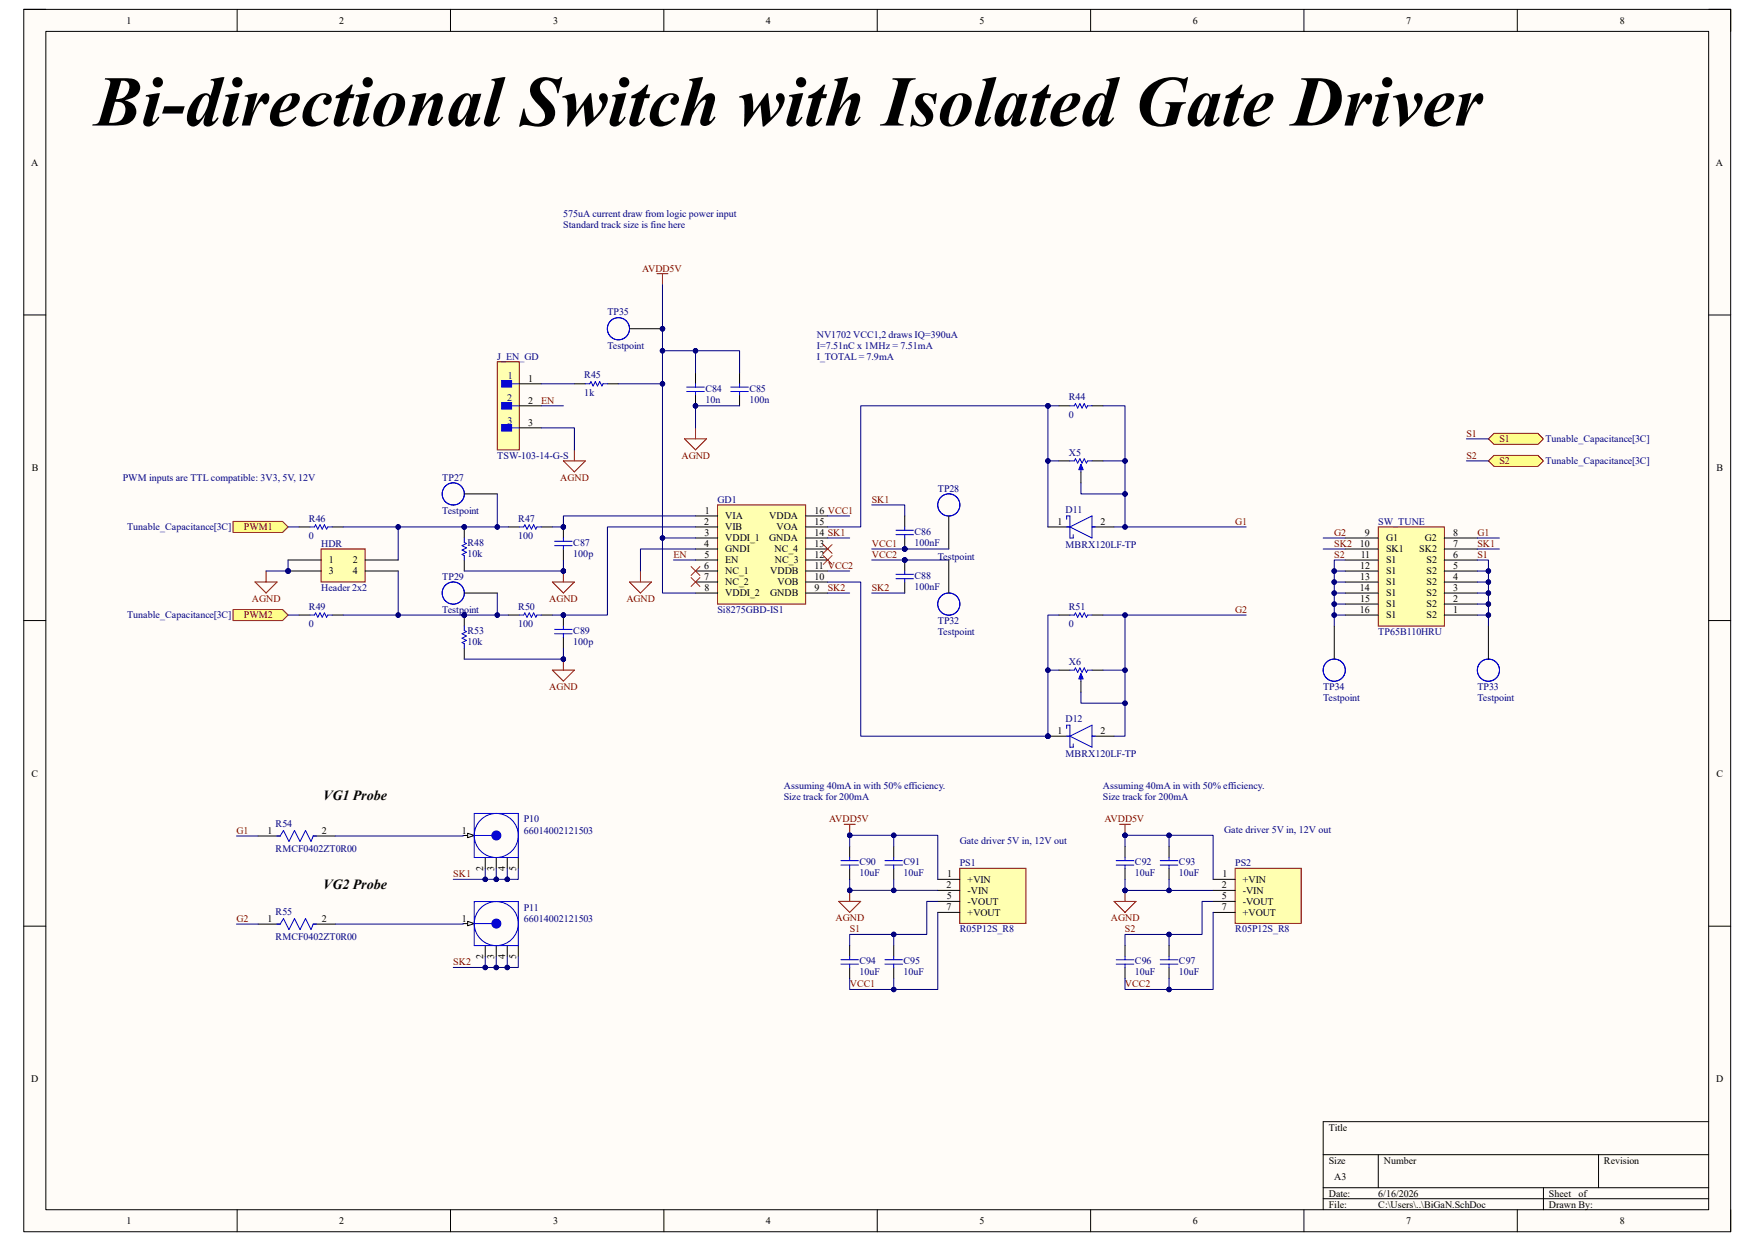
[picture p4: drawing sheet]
<svg xmlns="http://www.w3.org/2000/svg" width="297mm" height="210mm" viewBox="0 0 297 210" stroke-linecap="round" stroke-linejoin="round" font-family="sans-serif">
<path d="M4 1.6h288.9v206.8h-288.9z" fill-rule="evenodd" fill="#fffcf8"/>
<path d="M4 1.6h288.9v206.8h-288.9z" fill="none" stroke="#000" stroke-width=".17"/>
<path d="M7.8 5.3h281.4v199.4h-281.4z" fill-rule="evenodd" fill="#fffcf8"/>
<g fill="none" stroke="#000" stroke-width=".17">
<path d="M4 1.6h3.7M7.8 5.3h281.4v199.4h-281.4zM40.1 1.6v3.7M76.2 1.6v3.7M112.3 1.6v3.7M148.5 1.6v3.7M184.6 1.6v3.7M220.7 1.6v3.7M256.8 1.6v3.7M289.2 1.6h3.7v3.7M4 53.3h3.7M289.2 53.3h3.7"/>
<path d="M4 105h3.8M289.2 105h3.7M4 156.7h3.8M289.2 156.7h3.7M223.9 195.4h65.3M233.3 195.4v5.6M270.5 195.4v5.6M289.2 189.8h-65.3v14.9M40.1 204.7v3.7M76.2 204.7v3.7M112.4 204.7v3.7M148.5 204.7v3.7"/>
<path d="M184.6 204.7v3.7M220.7 204.7v3.7M223.9 201h65.3M223.9 202.9h65.3M256.8 204.7v3.7M261.2 201v3.7M292.9 204.7v3.7"/>
</g>
<path d="M39.4 88.2h8.4l1 1-1 .9h-8.4z" fill-rule="evenodd" fill="#ffff80"/>
<path d="M39.4 88.2h8.4l1 1-1 .9h-8.4z" fill="none" stroke="#800000" stroke-width=".17"/>
<path d="M39.4 103.2h8.4l1 .9-1 .9h-8.4z" fill-rule="evenodd" fill="#ffff80"/>
<path d="M111.2 46.3h1.8M112.1 46.3v1.9M39.4 103.2h8.4l1 .9-1 .9h-8.4z" fill="none" stroke="#800000" stroke-width=".17"/>
<path d="M179.2 68.7h1.9M184.8 68.7h1.9" fill="none" stroke="#000" stroke-width=".17"/>
<path d="M181.1 68.7h.7l.2-.4 .4 .8 .4-.8 .3 .8 .4-.8 .4 .8 .2-.4h.7" fill="none" stroke="#00f" stroke-width=".17"/>
<circle cx="78.6" cy="89.2" r=".37" fill="#000080"/>
<circle cx="78.6" cy="89.2" r=".37" fill="none" stroke="#000080" stroke-width=".17"/>
<path d="M78.6 89.2v1.8" fill="none" stroke="#000" stroke-width=".17"/>
<circle cx="78.6" cy="89.2" r=".37" fill="#000080"/>
<circle cx="78.6" cy="89.2" r=".37" fill="none" stroke="#000080" stroke-width=".17"/>
<path d="M78.6 94.8v1.8M86 89.2h1.9M91.6 89.2h1.9" fill="none" stroke="#000" stroke-width=".17"/>
<path d="M78.6 91v.8l.3 .2-.7 .3 .7 .4-.7 .4 .7 .4-.7 .3 .4 .2v.8M87.9 89.2h.7l.2-.4 .4 .8 .4-.8 .3 .8 .4-.8 .4 .8 .2-.4h.7" fill="none" stroke="#00f" stroke-width=".17"/>
<circle cx="95.3" cy="89.2" r=".37" fill="#000080"/>
<circle cx="95.3" cy="89.2" r=".37" fill="none" stroke="#000080" stroke-width=".17"/>
<path d="M95.3 89.2v1.8M95.3 92.9v1.9" fill="none" stroke="#000" stroke-width=".17"/>
<circle cx="95.3" cy="89.2" r=".37" fill="#000080"/>
<circle cx="95.3" cy="89.2" r=".37" fill="none" stroke="#000080" stroke-width=".17"/>
<path d="M93.9 91.6h2.9M93.9 92.3h2.9M95.3 91v.6M95.3 92.3v.6" fill="none" stroke="#00f" stroke-width=".17"/>
<circle cx="78.6" cy="104.1" r=".37" fill="#000080"/>
<circle cx="78.6" cy="104.1" r=".37" fill="none" stroke="#000080" stroke-width=".17"/>
<path d="M78.6 104.1v1.8" fill="none" stroke="#000" stroke-width=".17"/>
<circle cx="78.6" cy="104.1" r=".37" fill="#000080"/>
<circle cx="78.6" cy="104.1" r=".37" fill="none" stroke="#000080" stroke-width=".17"/>
<path d="M78.6 109.7v1.8M86 104.1h1.9M91.6 104.1h1.9" fill="none" stroke="#000" stroke-width=".17"/>
<path d="M78.6 105.9v.8l.3 .2-.7 .4 .7 .3-.7 .4 .7 .4-.7 .3 .4 .2v.8M87.9 104.1h.7l.2-.4 .4 .8 .4-.8 .3 .8 .4-.8 .4 .8 .2-.4h.7" fill="none" stroke="#00f" stroke-width=".17"/>
<circle cx="95.3" cy="104.1" r=".37" fill="#000080"/>
<circle cx="95.3" cy="104.1" r=".37" fill="none" stroke="#000080" stroke-width=".17"/>
<path d="M95.3 104.1v1.8M95.3 107.8v1.9" fill="none" stroke="#000" stroke-width=".17"/>
<circle cx="95.3" cy="104.1" r=".37" fill="#000080"/>
<circle cx="95.3" cy="104.1" r=".37" fill="none" stroke="#000080" stroke-width=".17"/>
<g fill="none" stroke="#00f" stroke-width=".17">
<path d="M93.9 106.5h2.9M93.9 107.3h2.9M95.3 105.9v.6M95.3 107.3v.5"/>
<circle cx="76.7" cy="83.6" r="1.88"/>
<circle cx="76.7" cy="100.4" r="1.88"/>
</g>
<path d="M78.6 83.6h5.6M78.6 100.4h5.6" fill="none" stroke="#000" stroke-width=".17"/>
<path d="M117 95.9l1.5 1.5M117 97.8l1.5 1.4M118.5 95.9l-1.5 1.5M118.5 97.8l-1.5 1.4M139.3 92.2l1.5 1.5M139.3 94l1.5 1.5M140.8 92.2l-1.5 1.5M140.8 94l-1.5 1.5" fill="none" stroke="#f00" stroke-width=".17"/>
<circle cx="153.1" cy="92.9" r=".37" fill="#000080"/>
<circle cx="153.1" cy="92.9" r=".37" fill="none" stroke="#000080" stroke-width=".17"/>
<path d="M153.1 87.3v1.9M153.1 91v1.9" fill="none" stroke="#000" stroke-width=".17"/>
<circle cx="153.1" cy="92.9" r=".37" fill="#000080"/>
<circle cx="153.1" cy="92.9" r=".37" fill="none" stroke="#000080" stroke-width=".17"/>
<path d="M151.6 90.5h3M151.6 89.7h3M153.1 89.2v.5M153.1 90.5v.5" fill="none" stroke="#00f" stroke-width=".17"/>
<path d="M162.4 146.9h11.2v9.4h-11.2z" fill-rule="evenodd" fill="#ffffb0"/>
<path d="M142.9 139.5h1.8M143.8 139.5v1.9M162.4 146.9h11.2v9.4h-11.2z" fill="none" stroke="#800000" stroke-width=".17"/>
<path d="M158.7 148.8h3.7M158.7 150.7h3.7M158.7 152.5h3.7M158.7 154.4h3.7" fill="none" stroke="#000" stroke-width=".17"/>
<circle cx="143.8" cy="141.4" r=".37" fill="#000080"/>
<circle cx="143.8" cy="141.4" r=".37" fill="none" stroke="#000080" stroke-width=".17"/>
<path d="M143.8 143.2v1.9M143.8 146.9v1.9M143.8 160v1.9M151.3 143.2v1.9M151.3 146.9v1.9M151.3 160v1.9M143.8 163.7v1.9M151.3 163.7v1.9" fill="none" stroke="#000" stroke-width=".17"/>
<g fill="none" stroke="#00f" stroke-width=".17">
<path d="M142.3 145.6h3M142.3 146.4h3M143.8 145.1v.5M143.8 146.4v.5M149.8 145.6h2.9M149.8 146.4h2.9M151.3 145.1v.5M151.3 146.4v.5M142.3 163.2h3M142.3 162.4h3M143.8 161.9v.5M143.8 163.2v.5"/>
<path d="M149.8 163.2h2.9M149.8 162.4h2.9M151.3 161.9v.5M151.3 163.2v.5"/>
</g>
<circle cx="153.1" cy="94.8" r=".37" fill="#000080"/>
<circle cx="153.1" cy="94.8" r=".37" fill="none" stroke="#000080" stroke-width=".17"/>
<path d="M153.1 94.8v1.8" fill="none" stroke="#000" stroke-width=".17"/>
<circle cx="153.1" cy="94.8" r=".37" fill="#000080"/>
<circle cx="153.1" cy="94.8" r=".37" fill="none" stroke="#000080" stroke-width=".17"/>
<path d="M153.1 98.5v1.9" fill="none" stroke="#000" stroke-width=".17"/>
<path d="M151.6 97.9h3M151.6 97.2h3M153.1 96.6v.6M153.1 97.9v.6" fill="none" stroke="#00f" stroke-width=".17"/>
<path d="M209 146.9h11.2v9.4h-11.2z" fill-rule="evenodd" fill="#ffffb0"/>
<path d="M189.5 139.5h1.8M190.4 139.5v1.9M209 146.9h11.2v9.4h-11.2z" fill="none" stroke="#800000" stroke-width=".17"/>
<path d="M205.3 148.8h3.7M205.3 150.7h3.7M205.3 152.5h3.7M205.3 154.4h3.7" fill="none" stroke="#000" stroke-width=".17"/>
<circle cx="190.4" cy="141.4" r=".37" fill="#000080"/>
<circle cx="190.4" cy="141.4" r=".37" fill="none" stroke="#000080" stroke-width=".17"/>
<g fill="none" stroke="#000" stroke-width=".17">
<path d="M179.2 78h1.9M184.8 78h1.9M160.6 87.3v5.6M160.6 94.8v5.6M177.3 89.2h3.8M184.8 89.2h3.7M190.4 143.2v1.9M190.4 146.9v1.9M190.4 160v1.9M197.8 143.2v1.9M197.8 146.9v1.9M197.8 160v1.9"/>
<path d="M190.4 163.7v1.9M197.8 163.7v1.9"/>
</g>
<g fill="none" stroke="#00f" stroke-width=".17">
<path d="M182.9 78.9v1M180.5 87.9v-.6h.6v3.7h.5v-.5M180.5 89.2h.6M181.1 89.2l3.7-1.9v3.7zM184.8 89.2h.6M188.9 145.6h3M188.9 146.4h3M190.4 145.1v.5M190.4 146.4v.5M196.4 145.6h2.9M196.4 146.4h2.9M197.8 145.1v.5"/>
<path d="M197.8 146.4v.5M188.9 163.2h3M188.9 162.4h3M190.4 161.9v.5M190.4 163.2v.5M196.4 163.2h2.9M196.4 162.4h2.9M197.8 161.9v.5M197.8 163.2v.5"/>
<circle cx="160.6" cy="85.5" r="1.88"/>
<circle cx="160.6" cy="102.2" r="1.88"/>
</g>
<path d="M182.9 78.6l.4 .9h-.7z" fill="#00f"/>
<path d="M181.1 78h.7l.2-.4 .4 .8 .4-.8 .3 .8 .4-.8 .4 .8 .2-.4h.7M182.9 78.6l.4 .9h-.7zM181.1 104.1h.7l.2-.4 .4 .8 .4-.8 .3 .8 .4-.8 .4 .8 .2-.4h.7" fill="none" stroke="#00f" stroke-width=".17"/>
<path d="M182.9 79.9v1.8M179.2 104.1h1.9M184.8 104.1h1.9" fill="none" stroke="#000" stroke-width=".17"/>
<circle cx="177.3" cy="124.6" r=".37" fill="#000080"/>
<circle cx="177.3" cy="124.6" r=".37" fill="none" stroke="#000080" stroke-width=".17"/>
<path d="M177.3 124.6h3.8M184.8 124.6h3.7" fill="none" stroke="#000" stroke-width=".17"/>
<circle cx="177.3" cy="124.6" r=".37" fill="#000080"/>
<circle cx="177.3" cy="124.6" r=".37" fill="none" stroke="#000080" stroke-width=".17"/>
<path d="M182.9 114.3v1M180.5 123.3v-.6h.6v3.7h.5v-.5M180.5 124.6h.6M181.1 124.6l3.7-1.9v3.7zM184.8 124.6h.6" fill="none" stroke="#00f" stroke-width=".17"/>
<path d="M179.2 113.4h1.9M184.8 113.4h1.9" fill="none" stroke="#000" stroke-width=".17"/>
<path d="M182.9 114l.4 .9h-.7z" fill="#00f"/>
<g fill="none" stroke="#00f" stroke-width=".17">
<path d="M181.1 113.4h.7l.2-.4 .4 .8 .4-.8 .3 .8 .4-.8 .4 .8 .2-.4h.7M182.9 114l.4 .9h-.7z"/>
<circle cx="225.8" cy="113.4" r="1.88"/>
<circle cx="251.9" cy="113.4" r="1.88"/>
</g>
<path d="M182.9 115.3v1.8M225.8 105.9v5.6M251.9 105.9v5.6" fill="none" stroke="#000" stroke-width=".17"/>
<path d="M106.5 98.5h3.8l-1.9 1.9zM108.4 96.6v1.9" fill="none" stroke="#800000" stroke-width=".17"/>
<path d="M251.9 74.3l.9-1h7.5l.9 1-.9 .9h-7.5z" fill-rule="evenodd" fill="#ffff80"/>
<path d="M251.9 74.3l.9-1h7.5l.9 1-.9 .9h-7.5z" fill="none" stroke="#800000" stroke-width=".17"/>
<path d="M251.9 78l.9-.9h7.5l.9 .9-.9 .9h-7.5z" fill-rule="evenodd" fill="#ffff80"/>
<path d="M251.9 78l.9-.9h7.5l.9 .9-.9 .9h-7.5z" fill="none" stroke="#800000" stroke-width=".17"/>
<path d="M50.6 89.2h1.9M56.2 89.2h1.9M50.6 104.1h1.9M56.2 104.1h1.9" fill="none" stroke="#000" stroke-width=".17"/>
<path d="M52.5 89.2h.7l.2-.4 .4 .8 .4-.8 .3 .8 .4-.8 .4 .8 .2-.4h.7M52.5 104.1h.7l.2-.4 .4 .8 .4-.8 .3 .8 .4-.8 .4 .8 .2-.4h.7" fill="none" stroke="#00f" stroke-width=".17"/>
<circle cx="48.8" cy="96.6" r=".37" fill="#000080"/>
<circle cx="48.8" cy="96.6" r=".37" fill="none" stroke="#000080" stroke-width=".17"/>
<path d="M54.3 92.9h7.5v5.6h-7.5z" fill-rule="evenodd" fill="#ffffb0"/>
<path d="M54.3 92.9h7.5v5.6h-7.5z" fill="none" stroke="#800000" stroke-width=".17"/>
<path d="M48.8 94.8h5.5M48.8 96.6h5.5M61.8 94.8h5.6" fill="none" stroke="#000" stroke-width=".17"/>
<circle cx="48.8" cy="96.6" r=".37" fill="#000080"/>
<circle cx="48.8" cy="96.6" r=".37" fill="none" stroke="#000080" stroke-width=".17"/>
<path d="M61.8 96.6h5.6" fill="none" stroke="#000" stroke-width=".17"/>
<circle cx="117.7" cy="68.7" r=".37" fill="#000080"/>
<circle cx="117.7" cy="68.7" r=".37" fill="none" stroke="#000080" stroke-width=".17"/>
<path d="M117.7 66.8v1.9" fill="none" stroke="#000" stroke-width=".17"/>
<circle cx="117.7" cy="68.7" r=".37" fill="#000080"/>
<circle cx="117.7" cy="68.7" r=".37" fill="none" stroke="#000080" stroke-width=".17"/>
<path d="M97.2 64.9h1.9M102.8 64.9h1.9M117.7 63.1v1.8M125.2 63.1v1.8M125.2 66.8v1.9" fill="none" stroke="#000" stroke-width=".17"/>
<path d="M99.1 64.9h.7l.2-.3 .4 .7 .3-.7 .4 .7 .4-.7 .4 .7 .1-.4h.8M116.2 65.5h3M116.2 66.3h3M117.7 64.9v.6M117.7 66.3v.5M123.7 65.5h3M123.7 66.3h3M125.2 64.9v.6M125.2 66.3v.5" fill="none" stroke="#00f" stroke-width=".17"/>
<circle cx="112.1" cy="55.6" r=".37" fill="#000080"/>
<circle cx="112.1" cy="55.6" r=".37" fill="none" stroke="#000080" stroke-width=".17"/>
<circle cx="104.7" cy="55.6" r="1.88" fill="none" stroke="#00f" stroke-width=".17"/>
<path d="M106.5 55.6h5.6" fill="none" stroke="#000" stroke-width=".17"/>
<circle cx="112.1" cy="55.6" r=".37" fill="#000080"/>
<circle cx="112.1" cy="55.6" r=".37" fill="none" stroke="#000080" stroke-width=".17"/>
<path d="M141.9 152.5h3.8l-1.9 1.9zM143.8 150.7v1.8" fill="none" stroke="#800000" stroke-width=".17"/>
<circle cx="143.8" cy="150.7" r=".37" fill="#000080"/>
<circle cx="143.8" cy="150.7" r=".37" fill="none" stroke="#000080" stroke-width=".17"/>
<path d="M188.5 152.5h3.8l-1.9 1.9zM190.4 150.7v1.8" fill="none" stroke="#800000" stroke-width=".17"/>
<circle cx="190.4" cy="150.7" r=".37" fill="#000080"/>
<circle cx="190.4" cy="150.7" r=".37" fill="none" stroke="#000080" stroke-width=".17"/>
<path d="M78.4 141.4h1.9" fill="none" stroke="#000" stroke-width=".17"/>
<path d="M79.1 141l1.2 .4-1.2 .4z" fill="#f8fcff"/>
<path d="M79.1 141l1.2 .4-1.2 .4zM82.1 145.1v1.9M84 145.1v1.9M85.8 145.1v1.9M87.7 145.1v1.9" fill="none" stroke="#000" stroke-width=".17"/>
<g fill="none" stroke="#00f" stroke-width=".17">
<path d="M80.3 137.7h7.4v7.4h-7.4zM80.3 141.4h2.9"/>
<circle cx="84" cy="141.4" r="3.7"/>
</g>
<circle cx="84" cy="141.4" r=".75" fill="#00f"/>
<g fill="none" stroke="#00f" stroke-width=".17">
<path d="M46.9 141.5h.5l.6-1 .9 1.9 .9-1.9 1 1.9 .9-1.9 .9 1.9 .4-.9h.6"/>
<circle cx="84" cy="141.4" r=".76"/>
</g>
<path d="M43.7 141.5h3.7M53 141.5h3.7M78.4 156.3h1.9" fill="none" stroke="#000" stroke-width=".17"/>
<path d="M79.1 155.9l1.2 .4-1.2 .4z" fill="#f8fcff"/>
<path d="M79.1 155.9l1.2 .4-1.2 .4zM82.1 160v1.9M84 160v1.9M85.8 160v1.9M87.7 160v1.9" fill="none" stroke="#000" stroke-width=".17"/>
<g fill="none" stroke="#00f" stroke-width=".17">
<path d="M80.3 152.6h7.4v7.4h-7.4zM80.3 156.3h2.9"/>
<circle cx="84" cy="156.3" r="3.7"/>
</g>
<circle cx="84" cy="156.3" r=".75" fill="#00f"/>
<g fill="none" stroke="#00f" stroke-width=".17">
<path d="M46.9 156.4h.5l.6-.9 .9 1.8 .9-1.8 1 1.8 .9-1.8 .9 1.8 .4-.9h.6"/>
<circle cx="84" cy="156.3" r=".76"/>
</g>
<path d="M43.7 156.4h3.7M53 156.4h3.7" fill="none" stroke="#000" stroke-width=".17"/>
<path d="M115.8 74.3h3.8l-1.9 1.8zM117.7 72.4v1.9M93.5 113.4h3.7l-1.9 1.9zM95.3 111.5v1.9" fill="none" stroke="#800000" stroke-width=".17"/>
<circle cx="95.3" cy="111.5" r=".37" fill="#000080"/>
<circle cx="95.3" cy="111.5" r=".37" fill="none" stroke="#000080" stroke-width=".17"/>
<path d="M93.5 98.5h3.7l-1.9 1.9zM95.3 96.6v1.9" fill="none" stroke="#800000" stroke-width=".17"/>
<circle cx="95.3" cy="96.6" r=".37" fill="#000080"/>
<circle cx="95.3" cy="96.6" r=".37" fill="none" stroke="#000080" stroke-width=".17"/>
<path d="M43.2 98.5h3.7l-1.9 1.9zM45 96.6v1.9" fill="none" stroke="#800000" stroke-width=".17"/>
<path d="M233.3 89.2h11.1v16.7h-11.1z" fill-rule="evenodd" fill="#ffffb0"/>
<path d="M233.3 89.2h11.1v16.7h-11.1z" fill="none" stroke="#800000" stroke-width=".17"/>
<g fill="none" stroke="#000" stroke-width=".17">
<path d="M227.7 98.5h5.6M227.7 96.6h5.6M227.7 94.8h5.6M227.7 92.9h5.6M227.7 91h5.6M244.4 98.5h5.6M244.4 96.6h5.6M244.4 94.8h5.6M244.4 92.9h5.6M244.4 91h5.6M227.7 104.1h5.6M227.7 102.2h5.6"/>
<path d="M227.7 100.4h5.6M244.4 104.1h5.6M244.4 102.2h5.6M244.4 100.4h5.6"/>
</g>
<path d="M121.4 85.4h14.9v16.8h-14.9z" fill-rule="evenodd" fill="#ffffb0"/>
<path d="M121.4 85.4h14.9v16.8h-14.9z" fill="none" stroke="#800000" stroke-width=".17"/>
<g fill="none" stroke="#000" stroke-width=".17">
<path d="M117.7 87.3h3.7M117.7 89.2h3.7M117.7 91h3.7M117.7 92.9h3.7M117.7 94.8h3.7M117.7 96.6h3.7M117.7 98.5h3.7M136.3 87.3h3.8M136.3 89.2h3.8M136.3 91h3.8M136.3 92.9h3.8M136.3 94.8h3.8"/>
<path d="M136.3 96.6h3.8M136.3 98.5h3.8M117.7 100.4h3.7M136.3 100.4h3.8"/>
</g>
<path d="M84.2 61.2h3.7v14.9h-3.7z" fill-rule="evenodd" fill="#ffffb0"/>
<path d="M84.2 61.2h3.7v14.9h-3.7z" fill="none" stroke="#800000" stroke-width=".17"/>
<path d="M84.9 64.4h1.7v1.1h-1.7z" fill-rule="evenodd" fill="#00f"/>
<path d="M84.9 64.4h1.7v1.1h-1.7zM86.6 64.9h1.3" fill="none" stroke="#00f" stroke-width=".17"/>
<path d="M84.9 68.1h1.7v1.1h-1.7z" fill-rule="evenodd" fill="#00f"/>
<path d="M84.9 68.1h1.7v1.1h-1.7zM86.6 68.7h1.3" fill="none" stroke="#00f" stroke-width=".17"/>
<path d="M84.9 71.8h1.7v1.2h-1.7z" fill-rule="evenodd" fill="#00f"/>
<path d="M84.9 71.8h1.7v1.2h-1.7zM86.6 72.4h1.3" fill="none" stroke="#00f" stroke-width=".17"/>
<path d="M87.9 64.9h3.7M87.9 68.7h3.7M87.9 72.4h3.7" fill="none" stroke="#000" stroke-width=".17"/>
<path d="M223.9 91h3.8M250 94.8h1.9v7.4h-1.9" fill="none" stroke="#000080" stroke-width=".17"/>
<circle cx="251.9" cy="96.6" r=".37" fill="#000080"/>
<circle cx="251.9" cy="96.6" r=".37" fill="none" stroke="#000080" stroke-width=".17"/>
<circle cx="251.9" cy="98.5" r=".37" fill="#000080"/>
<circle cx="251.9" cy="98.5" r=".37" fill="none" stroke="#000080" stroke-width=".17"/>
<circle cx="251.9" cy="100.4" r=".37" fill="#000080"/>
<circle cx="251.9" cy="100.4" r=".37" fill="none" stroke="#000080" stroke-width=".17"/>
<circle cx="251.9" cy="102.2" r=".37" fill="#000080"/>
<g fill="none" stroke="#000080" stroke-width=".17">
<path d="M250 100.4h1.9"/>
<circle cx="251.9" cy="102.2" r=".37"/>
</g>
<circle cx="251.9" cy="100.4" r=".37" fill="#000080"/>
<g fill="none" stroke="#000080" stroke-width=".17">
<path d="M250 98.5h1.9"/>
<circle cx="251.9" cy="100.4" r=".37"/>
</g>
<circle cx="251.9" cy="98.5" r=".37" fill="#000080"/>
<g fill="none" stroke="#000080" stroke-width=".17">
<path d="M250 96.6h1.9"/>
<circle cx="251.9" cy="98.5" r=".37"/>
</g>
<circle cx="251.9" cy="96.6" r=".37" fill="#000080"/>
<g fill="none" stroke="#000080" stroke-width=".17">
<path d="M227.7 94.8h-1.9v5.6h1.9"/>
<circle cx="251.9" cy="96.6" r=".37"/>
</g>
<circle cx="225.8" cy="96.6" r=".37" fill="#000080"/>
<circle cx="225.8" cy="96.6" r=".37" fill="none" stroke="#000080" stroke-width=".17"/>
<circle cx="225.8" cy="98.5" r=".37" fill="#000080"/>
<circle cx="225.8" cy="98.5" r=".37" fill="none" stroke="#000080" stroke-width=".17"/>
<circle cx="225.8" cy="100.4" r=".37" fill="#000080"/>
<g fill="none" stroke="#000080" stroke-width=".17">
<path d="M225.8 98.5h1.9"/>
<circle cx="225.8" cy="100.4" r=".37"/>
</g>
<circle cx="225.8" cy="98.5" r=".37" fill="#000080"/>
<g fill="none" stroke="#000080" stroke-width=".17">
<path d="M225.8 96.6h1.9"/>
<circle cx="225.8" cy="98.5" r=".37"/>
</g>
<circle cx="225.8" cy="96.6" r=".37" fill="#000080"/>
<g fill="none" stroke="#000080" stroke-width=".17">
<path d="M95.3 94.8v1.8"/>
<circle cx="225.8" cy="96.6" r=".37"/>
</g>
<circle cx="95.3" cy="96.6" r=".37" fill="#000080"/>
<g fill="none" stroke="#000080" stroke-width=".17">
<path d="M78.6 96.6h16.7"/>
<circle cx="95.3" cy="96.6" r=".37"/>
</g>
<circle cx="95.3" cy="96.6" r=".37" fill="#000080"/>
<g fill="none" stroke="#000080" stroke-width=".17">
<path d="M95.3 109.7v1.8"/>
<circle cx="95.3" cy="96.6" r=".37"/>
</g>
<circle cx="95.3" cy="111.5" r=".37" fill="#000080"/>
<g fill="none" stroke="#000080" stroke-width=".17">
<path d="M78.6 111.5h16.7"/>
<circle cx="95.3" cy="111.5" r=".37"/>
</g>
<circle cx="95.3" cy="111.5" r=".37" fill="#000080"/>
<g fill="none" stroke="#000080" stroke-width=".17">
<path d="M84.2 100.4v3.7"/>
<circle cx="95.3" cy="111.5" r=".37"/>
</g>
<circle cx="84.2" cy="104.1" r=".37" fill="#000080"/>
<g fill="none" stroke="#000080" stroke-width=".17">
<path d="M143.8 141.4h14.9v7.4"/>
<circle cx="84.2" cy="104.1" r=".37"/>
</g>
<circle cx="151.3" cy="141.4" r=".37" fill="#000080"/>
<circle cx="151.3" cy="141.4" r=".37" fill="none" stroke="#000080" stroke-width=".17"/>
<circle cx="143.8" cy="141.4" r=".37" fill="#000080"/>
<g fill="none" stroke="#000080" stroke-width=".17">
<path d="M143.8 150.7h14.9"/>
<circle cx="143.8" cy="141.4" r=".37"/>
</g>
<circle cx="151.3" cy="150.7" r=".37" fill="#000080"/>
<circle cx="151.3" cy="150.7" r=".37" fill="none" stroke="#000080" stroke-width=".17"/>
<circle cx="143.8" cy="150.7" r=".37" fill="#000080"/>
<g fill="none" stroke="#000080" stroke-width=".17">
<path d="M143.8 141.4v1.8"/>
<circle cx="143.8" cy="150.7" r=".37"/>
</g>
<circle cx="143.8" cy="141.4" r=".37" fill="#000080"/>
<g fill="none" stroke="#000080" stroke-width=".17">
<path d="M143.8 148.8v1.9"/>
<circle cx="143.8" cy="141.4" r=".37"/>
</g>
<circle cx="143.8" cy="150.7" r=".37" fill="#000080"/>
<g fill="none" stroke="#000080" stroke-width=".17">
<path d="M151.3 141.4v1.8"/>
<circle cx="143.8" cy="150.7" r=".37"/>
</g>
<circle cx="151.3" cy="141.4" r=".37" fill="#000080"/>
<g fill="none" stroke="#000080" stroke-width=".17">
<path d="M151.3 148.8v1.9"/>
<circle cx="151.3" cy="141.4" r=".37"/>
</g>
<circle cx="151.3" cy="150.7" r=".37" fill="#000080"/>
<g fill="none" stroke="#000080" stroke-width=".17">
<path d="M151.3 158.1v1.9"/>
<circle cx="151.3" cy="150.7" r=".37"/>
</g>
<circle cx="151.3" cy="158.1" r=".37" fill="#000080"/>
<g fill="none" stroke="#000080" stroke-width=".17">
<path d="M151.3 165.6v1.8"/>
<circle cx="151.3" cy="158.1" r=".37"/>
</g>
<circle cx="151.3" cy="167.5" r=".37" fill="#000080"/>
<g fill="none" stroke="#000080" stroke-width=".17">
<path d="M158.7 152.5h-1.9v5.6h-13v1.9"/>
<circle cx="151.3" cy="167.5" r=".37"/>
</g>
<circle cx="151.3" cy="158.1" r=".37" fill="#000080"/>
<g fill="none" stroke="#000080" stroke-width=".17">
<path d="M158.7 154.4v13h-14.9v-1.8"/>
<circle cx="151.3" cy="158.1" r=".37"/>
</g>
<circle cx="151.3" cy="167.5" r=".37" fill="#000080"/>
<g fill="none" stroke="#000080" stroke-width=".17">
<path d="M147.5 92.9h5.6"/>
<circle cx="151.3" cy="167.5" r=".37"/>
</g>
<circle cx="153.1" cy="92.9" r=".37" fill="#000080"/>
<g fill="none" stroke="#000080" stroke-width=".17">
<path d="M147.5 94.8h5.6"/>
<circle cx="153.1" cy="92.9" r=".37"/>
</g>
<circle cx="153.1" cy="94.8" r=".37" fill="#000080"/>
<g fill="none" stroke="#000080" stroke-width=".17">
<path d="M147.5 100.4h5.6M190.4 141.4h14.9v7.4"/>
<circle cx="153.1" cy="94.8" r=".37"/>
</g>
<circle cx="197.8" cy="141.4" r=".37" fill="#000080"/>
<circle cx="197.8" cy="141.4" r=".37" fill="none" stroke="#000080" stroke-width=".17"/>
<circle cx="190.4" cy="141.4" r=".37" fill="#000080"/>
<g fill="none" stroke="#000080" stroke-width=".17">
<path d="M190.4 150.7h14.9"/>
<circle cx="190.4" cy="141.4" r=".37"/>
</g>
<circle cx="197.8" cy="150.7" r=".37" fill="#000080"/>
<circle cx="197.8" cy="150.7" r=".37" fill="none" stroke="#000080" stroke-width=".17"/>
<circle cx="190.4" cy="150.7" r=".37" fill="#000080"/>
<g fill="none" stroke="#000080" stroke-width=".17">
<path d="M190.4 141.4v1.8"/>
<circle cx="190.4" cy="150.7" r=".37"/>
</g>
<circle cx="190.4" cy="141.4" r=".37" fill="#000080"/>
<g fill="none" stroke="#000080" stroke-width=".17">
<path d="M190.4 148.8v1.9"/>
<circle cx="190.4" cy="141.4" r=".37"/>
</g>
<circle cx="190.4" cy="150.7" r=".37" fill="#000080"/>
<g fill="none" stroke="#000080" stroke-width=".17">
<path d="M197.8 141.4v1.8"/>
<circle cx="190.4" cy="150.7" r=".37"/>
</g>
<circle cx="197.8" cy="141.4" r=".37" fill="#000080"/>
<g fill="none" stroke="#000080" stroke-width=".17">
<path d="M197.8 148.8v1.9"/>
<circle cx="197.8" cy="141.4" r=".37"/>
</g>
<circle cx="197.8" cy="150.7" r=".37" fill="#000080"/>
<g fill="none" stroke="#000080" stroke-width=".17">
<path d="M197.8 158.1v1.9"/>
<circle cx="197.8" cy="150.7" r=".37"/>
</g>
<circle cx="197.8" cy="158.1" r=".37" fill="#000080"/>
<g fill="none" stroke="#000080" stroke-width=".17">
<path d="M197.8 165.6v1.8"/>
<circle cx="197.8" cy="158.1" r=".37"/>
</g>
<circle cx="197.8" cy="167.5" r=".37" fill="#000080"/>
<g fill="none" stroke="#000080" stroke-width=".17">
<path d="M205.3 152.5h-1.9v5.6h-13v1.9"/>
<circle cx="197.8" cy="167.5" r=".37"/>
</g>
<circle cx="197.8" cy="158.1" r=".37" fill="#000080"/>
<g fill="none" stroke="#000080" stroke-width=".17">
<path d="M205.3 154.4v13h-14.9v-1.8"/>
<circle cx="197.8" cy="158.1" r=".37"/>
</g>
<circle cx="197.8" cy="167.5" r=".37" fill="#000080"/>
<g fill="none" stroke="#000080" stroke-width=".17">
<path d="M153.1 94.8h7.5"/>
<circle cx="197.8" cy="167.5" r=".37"/>
</g>
<circle cx="153.1" cy="94.8" r=".37" fill="#000080"/>
<g fill="none" stroke="#000080" stroke-width=".17">
<path d="M153.1 92.9h7.5"/>
<circle cx="153.1" cy="94.8" r=".37"/>
</g>
<circle cx="153.1" cy="92.9" r=".37" fill="#000080"/>
<g fill="none" stroke="#000080" stroke-width=".17">
<path d="M177.3 68.7v20.5"/>
<circle cx="153.1" cy="92.9" r=".37"/>
</g>
<circle cx="177.3" cy="78" r=".37" fill="#000080"/>
<circle cx="177.3" cy="78" r=".37" fill="none" stroke="#000080" stroke-width=".17"/>
<circle cx="177.3" cy="68.7" r=".37" fill="#000080"/>
<g fill="none" stroke="#000080" stroke-width=".17">
<path d="M186.7 68.7h3.7v20.5h-1.9"/>
<circle cx="177.3" cy="68.7" r=".37"/>
</g>
<circle cx="190.4" cy="78" r=".37" fill="#000080"/>
<circle cx="190.4" cy="78" r=".37" fill="none" stroke="#000080" stroke-width=".17"/>
<circle cx="190.4" cy="83.6" r=".37" fill="#000080"/>
<circle cx="190.4" cy="83.6" r=".37" fill="none" stroke="#000080" stroke-width=".17"/>
<circle cx="190.4" cy="89.2" r=".37" fill="#000080"/>
<g fill="none" stroke="#000080" stroke-width=".17">
<path d="M186.7 78h3.7"/>
<circle cx="190.4" cy="89.2" r=".37"/>
</g>
<circle cx="190.4" cy="78" r=".37" fill="#000080"/>
<g fill="none" stroke="#000080" stroke-width=".17">
<path d="M182.9 81.7v1.9h7.5"/>
<circle cx="190.4" cy="78" r=".37"/>
</g>
<circle cx="190.4" cy="83.6" r=".37" fill="#000080"/>
<g fill="none" stroke="#000080" stroke-width=".17">
<path d="M186.7 104.1h3.7v20.5h-1.9"/>
<circle cx="190.4" cy="83.6" r=".37"/>
</g>
<circle cx="190.4" cy="104.1" r=".37" fill="#000080"/>
<circle cx="190.4" cy="104.1" r=".37" fill="none" stroke="#000080" stroke-width=".17"/>
<circle cx="190.4" cy="113.4" r=".37" fill="#000080"/>
<circle cx="190.4" cy="113.4" r=".37" fill="none" stroke="#000080" stroke-width=".17"/>
<circle cx="190.4" cy="119" r=".37" fill="#000080"/>
<g fill="none" stroke="#000080" stroke-width=".17">
<path d="M186.7 113.4h3.7"/>
<circle cx="190.4" cy="119" r=".37"/>
</g>
<circle cx="190.4" cy="113.4" r=".37" fill="#000080"/>
<g fill="none" stroke="#000080" stroke-width=".17">
<path d="M182.9 117.1v1.9h7.5"/>
<circle cx="190.4" cy="113.4" r=".37"/>
</g>
<circle cx="190.4" cy="119" r=".37" fill="#000080"/>
<g fill="none" stroke="#000080" stroke-width=".17">
<path d="M112.1 48.2v42.8h5.6M223.9 92.9h3.8M250 92.9h3.8"/>
<circle cx="190.4" cy="119" r=".37"/>
</g>
<circle cx="112.1" cy="55.6" r=".37" fill="#000080"/>
<circle cx="112.1" cy="55.6" r=".37" fill="none" stroke="#000080" stroke-width=".17"/>
<circle cx="112.1" cy="59.4" r=".37" fill="#000080"/>
<circle cx="112.1" cy="59.4" r=".37" fill="none" stroke="#000080" stroke-width=".17"/>
<circle cx="112.1" cy="65" r=".37" fill="#000080"/>
<circle cx="112.1" cy="65" r=".37" fill="none" stroke="#000080" stroke-width=".17"/>
<circle cx="112.1" cy="91" r=".37" fill="#000080"/>
<g fill="none" stroke="#000080" stroke-width=".17">
<path d="M250 104.1h1.9v1.8"/>
<circle cx="112.1" cy="91" r=".37"/>
</g>
<circle cx="251.9" cy="104.1" r=".37" fill="#000080"/>
<g fill="none" stroke="#000080" stroke-width=".17">
<path d="M227.7 104.1h-1.9v1.8"/>
<circle cx="251.9" cy="104.1" r=".37"/>
</g>
<circle cx="225.8" cy="104.1" r=".37" fill="#000080"/>
<g fill="none" stroke="#000080" stroke-width=".17">
<path d="M177.3 68.7h1.9M248.2 74.3h3.7M248.2 78h3.7"/>
<circle cx="225.8" cy="104.1" r=".37"/>
</g>
<circle cx="177.3" cy="68.7" r=".37" fill="#000080"/>
<g fill="none" stroke="#000080" stroke-width=".17">
<path d="M177.3 78h1.9"/>
<circle cx="177.3" cy="68.7" r=".37"/>
</g>
<circle cx="177.3" cy="78" r=".37" fill="#000080"/>
<g fill="none" stroke="#000080" stroke-width=".17">
<path d="M179.2 104.1h-1.9v20.5"/>
<circle cx="177.3" cy="78" r=".37"/>
</g>
<circle cx="177.3" cy="124.6" r=".37" fill="#000080"/>
<circle cx="177.3" cy="124.6" r=".37" fill="none" stroke="#000080" stroke-width=".17"/>
<circle cx="177.3" cy="113.4" r=".37" fill="#000080"/>
<g fill="none" stroke="#000080" stroke-width=".17">
<path d="M177.3 113.4h1.9"/>
<circle cx="177.3" cy="113.4" r=".37"/>
</g>
<circle cx="177.3" cy="113.4" r=".37" fill="#000080"/>
<g fill="none" stroke="#000080" stroke-width=".17">
<path d="M48.8 89.2h1.8M147.5 85.4h5.6v1.9M48.8 104.1h1.8M58.1 104.1h20.5"/>
<circle cx="177.3" cy="113.4" r=".37"/>
</g>
<circle cx="67.4" cy="104.1" r=".37" fill="#000080"/>
<circle cx="67.4" cy="104.1" r=".37" fill="none" stroke="#000080" stroke-width=".17"/>
<circle cx="78.6" cy="104.1" r=".37" fill="#000080"/>
<g fill="none" stroke="#000080" stroke-width=".17">
<path d="M78.6 104.1h7.4"/>
<circle cx="78.6" cy="104.1" r=".37"/>
</g>
<circle cx="78.6" cy="104.1" r=".37" fill="#000080"/>
<circle cx="78.6" cy="104.1" r=".37" fill="none" stroke="#000080" stroke-width=".17"/>
<circle cx="84.2" cy="104.1" r=".37" fill="#000080"/>
<g fill="none" stroke="#000080" stroke-width=".17">
<path d="M84.2 83.6v5.6"/>
<circle cx="84.2" cy="104.1" r=".37"/>
</g>
<circle cx="84.2" cy="89.2" r=".37" fill="#000080"/>
<g fill="none" stroke="#000080" stroke-width=".17">
<path d="M58.1 89.2h27.9"/>
<circle cx="84.2" cy="89.2" r=".37"/>
</g>
<circle cx="67.4" cy="89.2" r=".37" fill="#000080"/>
<circle cx="67.4" cy="89.2" r=".37" fill="none" stroke="#000080" stroke-width=".17"/>
<circle cx="78.6" cy="89.2" r=".37" fill="#000080"/>
<circle cx="78.6" cy="89.2" r=".37" fill="none" stroke="#000080" stroke-width=".17"/>
<circle cx="84.2" cy="89.2" r=".37" fill="#000080"/>
<g fill="none" stroke="#000080" stroke-width=".17">
<path d="M67.4 89.2v5.6"/>
<circle cx="84.2" cy="89.2" r=".37"/>
</g>
<circle cx="67.4" cy="89.2" r=".37" fill="#000080"/>
<g fill="none" stroke="#000080" stroke-width=".17">
<path d="M67.4 96.6v7.5"/>
<circle cx="67.4" cy="89.2" r=".37"/>
</g>
<circle cx="67.4" cy="104.1" r=".37" fill="#000080"/>
<g fill="none" stroke="#000080" stroke-width=".17">
<path d="M45 96.6h3.8"/>
<circle cx="67.4" cy="104.1" r=".37"/>
</g>
<circle cx="48.8" cy="96.6" r=".37" fill="#000080"/>
<g fill="none" stroke="#000080" stroke-width=".17">
<path d="M48.8 94.8v1.8"/>
<circle cx="48.8" cy="96.6" r=".37"/>
</g>
<circle cx="48.8" cy="96.6" r=".37" fill="#000080"/>
<g fill="none" stroke="#000080" stroke-width=".17">
<path d="M125.2 68.7h-7.5v3.7"/>
<circle cx="48.8" cy="96.6" r=".37"/>
</g>
<circle cx="117.7" cy="68.7" r=".37" fill="#000080"/>
<g fill="none" stroke="#000080" stroke-width=".17">
<path d="M112.1 59.4h13.1v3.7"/>
<circle cx="117.7" cy="68.7" r=".37"/>
</g>
<circle cx="112.1" cy="59.4" r=".37" fill="#000080"/>
<circle cx="112.1" cy="59.4" r=".37" fill="none" stroke="#000080" stroke-width=".17"/>
<circle cx="117.7" cy="59.4" r=".37" fill="#000080"/>
<g fill="none" stroke="#000080" stroke-width=".17">
<path d="M117.7 59.4v3.7"/>
<circle cx="117.7" cy="59.4" r=".37"/>
</g>
<circle cx="117.7" cy="59.4" r=".37" fill="#000080"/>
<g fill="none" stroke="#000080" stroke-width=".17">
<path d="M104.7 64.9h7.4"/>
<circle cx="117.7" cy="59.4" r=".37"/>
</g>
<circle cx="112.1" cy="65" r=".37" fill="#000080"/>
<g fill="none" stroke="#000080" stroke-width=".17">
<path d="M82.1 147v1.8h1.9"/>
<circle cx="112.1" cy="65" r=".37"/>
</g>
<circle cx="82.1" cy="148.8" r=".37" fill="#000080"/>
<circle cx="82.1" cy="148.8" r=".37" fill="none" stroke="#000080" stroke-width=".17"/>
<circle cx="84" cy="148.8" r=".37" fill="#000080"/>
<g fill="none" stroke="#000080" stroke-width=".17">
<path d="M76.7 148.8h5.4"/>
<circle cx="84" cy="148.8" r=".37"/>
</g>
<circle cx="82.1" cy="148.8" r=".37" fill="#000080"/>
<g fill="none" stroke="#000080" stroke-width=".17">
<path d="M84 147v1.8h1.8"/>
<circle cx="82.1" cy="148.8" r=".37"/>
</g>
<circle cx="84" cy="148.8" r=".37" fill="#000080"/>
<circle cx="84" cy="148.8" r=".37" fill="none" stroke="#000080" stroke-width=".17"/>
<circle cx="85.8" cy="148.8" r=".37" fill="#000080"/>
<g fill="none" stroke="#000080" stroke-width=".17">
<path d="M85.8 147v1.8h1.9v-1.8"/>
<circle cx="85.8" cy="148.8" r=".37"/>
</g>
<circle cx="85.8" cy="148.8" r=".37" fill="#000080"/>
<g fill="none" stroke="#000080" stroke-width=".17">
<path d="M40 141.5h3.7M78.4 141.4v.1h-21.7M82.1 161.9v1.8h1.9"/>
<circle cx="85.8" cy="148.8" r=".37"/>
</g>
<circle cx="82.1" cy="163.7" r=".37" fill="#000080"/>
<circle cx="82.1" cy="163.7" r=".37" fill="none" stroke="#000080" stroke-width=".17"/>
<circle cx="84" cy="163.7" r=".37" fill="#000080"/>
<g fill="none" stroke="#000080" stroke-width=".17">
<path d="M76.7 163.7h5.4"/>
<circle cx="84" cy="163.7" r=".37"/>
</g>
<circle cx="82.1" cy="163.7" r=".37" fill="#000080"/>
<g fill="none" stroke="#000080" stroke-width=".17">
<path d="M84 161.9v1.8h1.8"/>
<circle cx="82.1" cy="163.7" r=".37"/>
</g>
<circle cx="84" cy="163.7" r=".37" fill="#000080"/>
<circle cx="84" cy="163.7" r=".37" fill="none" stroke="#000080" stroke-width=".17"/>
<circle cx="85.8" cy="163.7" r=".37" fill="#000080"/>
<g fill="none" stroke="#000080" stroke-width=".17">
<path d="M85.8 161.9v1.8h1.9v-1.8"/>
<circle cx="85.8" cy="163.7" r=".37"/>
</g>
<circle cx="85.8" cy="163.7" r=".37" fill="#000080"/>
<g fill="none" stroke="#000080" stroke-width=".17">
<path d="M190.4 104.1h20.5M40 156.4h3.7M78.4 156.3v.1h-21.7"/>
<circle cx="85.8" cy="163.7" r=".37"/>
</g>
<circle cx="190.4" cy="104.1" r=".37" fill="#000080"/>
<g fill="none" stroke="#000080" stroke-width=".17">
<path d="M190.4 89.2h20.5"/>
<circle cx="190.4" cy="104.1" r=".37"/>
</g>
<circle cx="190.4" cy="89.2" r=".37" fill="#000080"/>
<g fill="none" stroke="#000080" stroke-width=".17">
<path d="M225.8 100.4v1.8h1.9"/>
<circle cx="190.4" cy="89.2" r=".37"/>
</g>
<circle cx="225.8" cy="102.2" r=".37" fill="#000080"/>
<circle cx="225.8" cy="102.2" r=".37" fill="none" stroke="#000080" stroke-width=".17"/>
<circle cx="225.8" cy="100.4" r=".37" fill="#000080"/>
<g fill="none" stroke="#000080" stroke-width=".17">
<path d="M251.9 102.2v1.9"/>
<circle cx="225.8" cy="100.4" r=".37"/>
</g>
<circle cx="251.9" cy="102.2" r=".37" fill="#000080"/>
<circle cx="251.9" cy="102.2" r=".37" fill="none" stroke="#000080" stroke-width=".17"/>
<circle cx="251.9" cy="104.1" r=".37" fill="#000080"/>
<g fill="none" stroke="#000080" stroke-width=".17">
<path d="M225.8 102.2v1.9"/>
<circle cx="251.9" cy="104.1" r=".37"/>
</g>
<circle cx="225.8" cy="102.2" r=".37" fill="#000080"/>
<circle cx="225.8" cy="102.2" r=".37" fill="none" stroke="#000080" stroke-width=".17"/>
<circle cx="225.8" cy="104.1" r=".37" fill="#000080"/>
<g fill="none" stroke="#000080" stroke-width=".17">
<path d="M140.1 98.5h5.6v26.1h31.6M250 91h3.8"/>
<circle cx="225.8" cy="104.1" r=".37"/>
</g>
<circle cx="177.3" cy="124.6" r=".37" fill="#000080"/>
<g fill="none" stroke="#000080" stroke-width=".17">
<path d="M177.3 68.7h-31.6v20.5h-5.6M140.1 100.4h3.7"/>
<circle cx="177.3" cy="124.6" r=".37"/>
</g>
<circle cx="177.3" cy="68.7" r=".37" fill="#000080"/>
<g fill="none" stroke="#000080" stroke-width=".17">
<path d="M117.7 87.3h-22.4v1.9h-1.8M140.1 91h3.7M140.1 87.3h3.7M140.1 96.6h3.7"/>
<circle cx="177.3" cy="68.7" r=".37"/>
</g>
<circle cx="95.3" cy="89.2" r=".37" fill="#000080"/>
<g fill="none" stroke="#000080" stroke-width=".17">
<path d="M117.7 89.2h-14.9v14.9h-9.3"/>
<circle cx="95.3" cy="89.2" r=".37"/>
</g>
<circle cx="95.3" cy="104.1" r=".37" fill="#000080"/>
<g fill="none" stroke="#000080" stroke-width=".17">
<path d="M112.1 91v9.4h5.6M114 94.8h3.7"/>
<circle cx="95.3" cy="104.1" r=".37"/>
</g>
<circle cx="112.1" cy="91" r=".37" fill="#000080"/>
<g fill="none" stroke="#000080" stroke-width=".17">
<path d="M91.6 72.4h5.6v3.7M91.6 64.9h5.6M91.6 68.7h3.7M117.7 92.9h-9.3v3.7"/>
<circle cx="112.1" cy="91" r=".37"/>
</g>
<path d="M95.3 78h3.8l-1.9 1.9zM97.2 76.1v1.9" fill="none" stroke="#800000" stroke-width=".17"/>
<text font-size="12.1" x="15.9" y="21.3">Bi-directional Switch with Isolated Gate Driver</text>
<g font-size="2.4">
<text x="54.7" y="135.5">VG1 Probe</text>
<text x="54.7" y="150.4">VG2 Probe</text>
</g>
<g font-size="1.7">
<text x="21.4" y="4">1</text>
<text x="57.4" y="4">2</text>
<text x="93.6" y="4">3</text>
<text x="129.6" y="4">4</text>
<text x="165.8" y="4">5</text>
<text x="201.8" y="4">6</text>
<text x="238" y="4">7</text>
<text x="274.1" y="4">8</text>
<text x="5.3" y="28">A</text>
<text x="290.4" y="28">A</text>
<text x="89.4" y="64.6">1</text>
<text x="89.4" y="68.3">2</text>
<text x="89.4" y="72.1">3</text>
<text x="5.4" y="79.8">B</text>
<text x="290.5" y="79.8">B</text>
<text x="119.2" y="88.8">2</text>
<text x="119.3" y="87">1</text>
<text x="122.7" y="87.9">VIA</text>
<text x="122.7" y="89.7">VIB</text>
<text x="130.2" y="87.9">VDDA</text>
<text x="131.4" y="89.7">VOA</text>
<text x="137.8" y="87">16 VCC1</text>
<text x="137.8" y="88.8">15</text>
<text x="178.9" y="88.8">1</text>
<text x="186.3" y="88.8">2</text>
<text x="55.6" y="95.3">1</text>
<text x="59.7" y="95.3">2</text>
<text x="119.2" y="92.5">4</text>
<text x="119.2" y="94.4">5</text>
<text x="119.3" y="90.7">3</text>
<text x="122.7" y="91.6">VDDI_1</text>
<text x="122.7" y="93.5">GNDI</text>
<text x="122.7" y="95.3">EN</text>
<text x="130.2" y="91.6">GNDA</text>
<text x="131.1" y="93.5">NC_4</text>
<text x="131.1" y="95.3">NC_3</text>
<text x="137.8" y="90.7">14 SK1</text>
<text x="137.8" y="92.5">13</text>
<text x="137.8" y="94.4">12</text>
<text x="230.1" y="92.5">10</text>
<text x="230.3" y="94.4">11</text>
<text x="231" y="90.7">9</text>
<text x="234.6" y="91.6">G1</text>
<text x="234.6" y="93.5">SK1</text>
<text x="234.6" y="95.3">S1</text>
<text x="240.2" y="93.5">SK2</text>
<text x="241.1" y="91.6">G2</text>
<text x="241.4" y="95.3">S2</text>
<text x="245.9" y="94.4">6</text>
<text x="245.9" y="92.5">7</text>
<text x="245.9" y="90.7">8</text>
<text x="55.6" y="97.2">3</text>
<text x="59.7" y="97.2">4</text>
<text x="119.2" y="96.3">6</text>
<text x="119.2" y="98.1">7</text>
<text x="119.2" y="100">8</text>
<text x="122.7" y="97.2">NC_1</text>
<text x="122.7" y="99.1">NC_2</text>
<text x="122.7" y="100.9">VDDI_2</text>
<text x="130.3" y="97.2">VDDB</text>
<text x="130.3" y="100.9">GNDB</text>
<text x="131.6" y="99.1">VOB</text>
<text x="137.8" y="96.3">11 VCC2</text>
<text x="137.8" y="98.1">10</text>
<text x="137.8" y="100">9</text>
<text x="230.1" y="100">14</text>
<text x="230.2" y="96.3">12</text>
<text x="230.2" y="98.1">13</text>
<text x="230.2" y="101.9">15</text>
<text x="234.6" y="97.2">S1</text>
<text x="234.6" y="99.1">S1</text>
<text x="234.6" y="100.9">S1</text>
<text x="241.4" y="100.9">S2</text>
<text x="241.4" y="99.1">S2</text>
<text x="241.4" y="97.2">S2</text>
<text x="245.9" y="101.9">2</text>
<text x="245.9" y="100">3</text>
<text x="245.9" y="98.1">4</text>
<text x="245.9" y="96.3">5</text>
<text x="230.1" y="103.7">16</text>
<text x="234.6" y="102.8">S1</text>
<text x="234.6" y="104.6">S1</text>
<text x="241.4" y="104.6">S2</text>
<text x="241.4" y="102.8">S2</text>
<text x="245.9" y="103.7">1</text>
<text x="178.9" y="124.2">1</text>
<text x="186.3" y="124.2">2</text>
<text x="5.3" y="131.4">C</text>
<text x="290.5" y="131.4">C</text>
<text x="45.3" y="141.1">1</text>
<text x="54.5" y="141.1">2</text>
<text x="78.1" y="141.1">1</text>
<text x="81.7" y="147.4" transform="rotate(-90 81.7 147.4)">2</text>
<text x="83.6" y="147.3" transform="rotate(-90 83.6 147.3)">3</text>
<text x="85.5" y="147.4" transform="rotate(-90 85.5 147.4)">4</text>
<text x="87.3" y="147.3" transform="rotate(-90 87.3 147.3)">5</text>
<text x="160.3" y="148.5">1</text>
<text x="163.7" y="149.4">+VIN</text>
<text x="206.9" y="148.5">1</text>
<text x="210.3" y="149.4">+VIN</text>
<text x="78.1" y="156">1</text>
<text x="160.2" y="150.3">2</text>
<text x="160.2" y="154.1">7</text>
<text x="160.2" y="152.2">5</text>
<text x="163.7" y="151.3">-VIN</text>
<text x="163.7" y="153.1">-VOUT</text>
<text x="163.7" y="155">+VOUT</text>
<text x="206.8" y="150.3">2</text>
<text x="206.8" y="154.1">7</text>
<text x="206.8" y="152.2">5</text>
<text x="210.3" y="151.3">-VIN</text>
<text x="210.3" y="153.1">-VOUT</text>
<text x="210.3" y="155">+VOUT</text>
<text x="45.3" y="156">1</text>
<text x="54.5" y="156">2</text>
<text x="81.7" y="162.3" transform="rotate(-90 81.7 162.3)">2</text>
<text x="83.6" y="162.2" transform="rotate(-90 83.6 162.2)">3</text>
<text x="85.5" y="162.3" transform="rotate(-90 85.5 162.3)">4</text>
<text x="87.3" y="162.3" transform="rotate(-90 87.3 162.3)">5</text>
<text x="5.3" y="183.2">D</text>
<text x="290.4" y="183.2">D</text>
<text x="224.9" y="191.3">Title</text>
<text x="224.9" y="196.9">Size</text>
<text x="234.2" y="196.9">Number</text>
<text x="271.4" y="196.9">Revision</text>
<text x="224.9" y="202.5">Date:</text>
<text x="225.8" y="199.7">A3</text>
<text x="233.3" y="202.5">6/16/2026</text>
<text x="262.1" y="202.5">Sheet</text>
<text x="267.2" y="202.5">of</text>
<text x="21.4" y="207.2">1</text>
<text x="57.4" y="207.2">2</text>
<text x="93.6" y="207.2">3</text>
<text x="129.6" y="207.2">4</text>
<text x="165.8" y="207.2">5</text>
<text x="201.8" y="207.2">6</text>
<text x="224.9" y="204.4">File:</text>
<text x="233.3" y="204.4">C:\Users\..\BiGaN.SchDoc</text>
<text x="238" y="207.2">7</text>
<text x="262.1" y="204.4">Drawn By:</text>
<text x="274.1" y="207.2">8</text>
</g>
<g font-size="1.7" fill="#000080">
<text x="95.3" y="36.7">575uA current draw from logic power input</text>
<text x="95.3" y="38.5">Standard track size is fine here</text>
<text x="102.8" y="53.4">TP35</text>
<text x="102.8" y="59">Testpoint</text>
<text x="138.2" y="57.1">NV1702 VCC1,2 draws IQ=390uA</text>
<text x="138.2" y="59">I=7.51nC x 1MHz = 7.51mA</text>
<text x="84.2" y="60.9">J_EN_GD</text>
<text x="85.9" y="64.2">1</text>
<text x="98.9" y="64.1">R45</text>
<text x="138.2" y="60.9">I_TOTAL = 7.9mA</text>
<text x="85.8" y="67.9">2</text>
<text x="85.9" y="71.7">3</text>
<text x="98.9" y="67">1k</text>
<text x="119.4" y="68.2">10n</text>
<text x="119.4" y="66.3">C84</text>
<text x="126.8" y="68.2">100n</text>
<text x="126.8" y="66.3">C85</text>
<text x="180.9" y="70.7">0</text>
<text x="180.9" y="67.8">R44</text>
<text x="84.2" y="77.6">TSW-103-14-G-S</text>
<text x="180.9" y="77.1">X5</text>
<text x="261.6" y="74.8">Tunable_Capacitance[3C]</text>
<text x="20.8" y="81.4">PWM inputs are TTL compatible: 3V3, 5V, 12V</text>
<text x="74.8" y="81.4">TP27</text>
<text x="158.7" y="83.2">TP28</text>
<text x="261.6" y="78.6">Tunable_Capacitance[3C]</text>
<text x="21.5" y="89.7">Tunable_Capacitance[3C]</text>
<text x="52.3" y="88.3">R46</text>
<text x="74.8" y="87">Testpoint</text>
<text x="87.7" y="88.3">R47</text>
<text x="121.4" y="85.1">GD1</text>
<text x="180.3" y="86.8">D11</text>
<text x="233.3" y="88.8">SW_TUNE</text>
<text x="52.3" y="91.2">0</text>
<text x="54.4" y="92.5">HDR</text>
<text x="79.1" y="94.2">10k</text>
<text x="79.1" y="92.4">R48</text>
<text x="87.7" y="91.2">100</text>
<text x="97" y="94.2">100p</text>
<text x="97" y="92.4">C87</text>
<text x="154.8" y="92.4">100nF</text>
<text x="154.8" y="90.5">C86</text>
<text x="158.7" y="94.8">Testpoint</text>
<text x="180.3" y="92.8">MBRX120LF-TP</text>
<text x="54.4" y="100">Header 2x2</text>
<text x="74.8" y="98.1">TP29</text>
<text x="154.8" y="99.8">100nF</text>
<text x="154.8" y="98">C88</text>
<text x="21.5" y="104.6">Tunable_Capacitance[3C]</text>
<text x="52.3" y="106.2">0</text>
<text x="52.3" y="103.2">R49</text>
<text x="74.8" y="103.8">Testpoint</text>
<text x="79.1" y="107.3">R53</text>
<text x="87.7" y="106.2">100</text>
<text x="87.7" y="103.2">R50</text>
<text x="97" y="107.3">C89</text>
<text x="121.4" y="103.7">Si8275GBD-IS1</text>
<text x="158.7" y="105.6">TP32</text>
<text x="158.7" y="107.5">Testpoint</text>
<text x="180.9" y="106.2">0</text>
<text x="180.9" y="103.2">R51</text>
<text x="233.3" y="107.4">TP65B110HRU</text>
<text x="79.1" y="109.1">10k</text>
<text x="97" y="109.1">100p</text>
<text x="180.9" y="112.5">X6</text>
<text x="223.9" y="116.8">TP34</text>
<text x="223.9" y="118.7">Testpoint</text>
<text x="250" y="116.8">TP33</text>
<text x="250" y="118.7">Testpoint</text>
<text x="180.3" y="122.2">D12</text>
<text x="180.3" y="128.1">MBRX120LF-TP</text>
<text x="132.6" y="133.6">Assuming 40mA in with 50% efficiency.</text>
<text x="132.6" y="135.4">Size track for 200mA</text>
<text x="186.6" y="133.6">Assuming 40mA in with 50% efficiency.</text>
<text x="186.6" y="135.4">Size track for 200mA</text>
<text x="46.7" y="140">R54</text>
<text x="88.6" y="139.2">P10</text>
<text x="88.6" y="141.1">66014002121503</text>
<text x="162.4" y="142.9">Gate driver 5V in, 12V out</text>
<text x="207.2" y="141">Gate driver 5V in, 12V out</text>
<text x="46.7" y="144.1">RMCF0402ZT0R00</text>
<text x="145.5" y="148.3">10uF</text>
<text x="145.5" y="146.4">C90</text>
<text x="152.9" y="148.3">10uF</text>
<text x="152.9" y="146.4">C91</text>
<text x="162.4" y="146.6">PS1</text>
<text x="192.1" y="148.3">10uF</text>
<text x="192.1" y="146.4">C92</text>
<text x="199.5" y="148.3">10uF</text>
<text x="199.5" y="146.4">C93</text>
<text x="209" y="146.6">PS2</text>
<text x="46.7" y="154.9">R55</text>
<text x="88.6" y="154.1">P11</text>
<text x="88.6" y="156">66014002121503</text>
<text x="46.7" y="159">RMCF0402ZT0R00</text>
<text x="162.4" y="157.8">R05P12S_R8</text>
<text x="209" y="157.8">R05P12S_R8</text>
<text x="145.5" y="165.1">10uF</text>
<text x="145.5" y="163.2">C94</text>
<text x="152.9" y="165.1">10uF</text>
<text x="152.9" y="163.2">C95</text>
<text x="192.1" y="165.1">10uF</text>
<text x="192.1" y="163.2">C96</text>
<text x="199.5" y="165.1">10uF</text>
<text x="199.5" y="163.2">C97</text>
</g>
<g font-size="1.7" fill="#800000">
<text x="108.7" y="46">AVDD5V</text>
<text x="91.6" y="68.3">EN</text>
<text x="115.3" y="77.6">AGND</text>
<text x="248.2" y="73.9">S1</text>
<text x="248.2" y="77.6">S2</text>
<text x="253.7" y="74.8">S1</text>
<text x="94.8" y="81.4">AGND</text>
<text x="253.7" y="78.6">S2</text>
<text x="41.3" y="89.7">PWM1</text>
<text x="147.5" y="85.1">SK1</text>
<text x="209" y="88.8">G1</text>
<text x="114" y="94.4">EN</text>
<text x="147.5" y="92.5">VCC1</text>
<text x="147.5" y="94.4">VCC2</text>
<text x="225.8" y="90.7">G2</text>
<text x="225.8" y="92.5">SK2</text>
<text x="225.8" y="94.4">S2</text>
<text x="250" y="90.7">G1</text>
<text x="250" y="92.5">SK1</text>
<text x="250" y="94.4">S1</text>
<text x="42.6" y="101.9">AGND</text>
<text x="92.9" y="101.9">AGND</text>
<text x="106" y="101.9">AGND</text>
<text x="140.1" y="100">SK2</text>
<text x="147.5" y="100">SK2</text>
<text x="41.3" y="104.6">PWM2</text>
<text x="209" y="103.7">G2</text>
<text x="92.9" y="116.8">AGND</text>
<text x="40" y="141.1">G1</text>
<text x="140.3" y="139.1">AVDD5V</text>
<text x="186.9" y="139.1">AVDD5V</text>
<text x="76.7" y="148.5">SK1</text>
<text x="141.4" y="155.9">AGND</text>
<text x="188" y="155.9">AGND</text>
<text x="40" y="156">G2</text>
<text x="143.8" y="157.8">S1</text>
<text x="190.4" y="157.8">S2</text>
<text x="76.7" y="163.4">SK2</text>
<text x="143.8" y="167.1">VCC1</text>
<text x="190.4" y="167.1">VCC2</text>
</g>
</svg>
